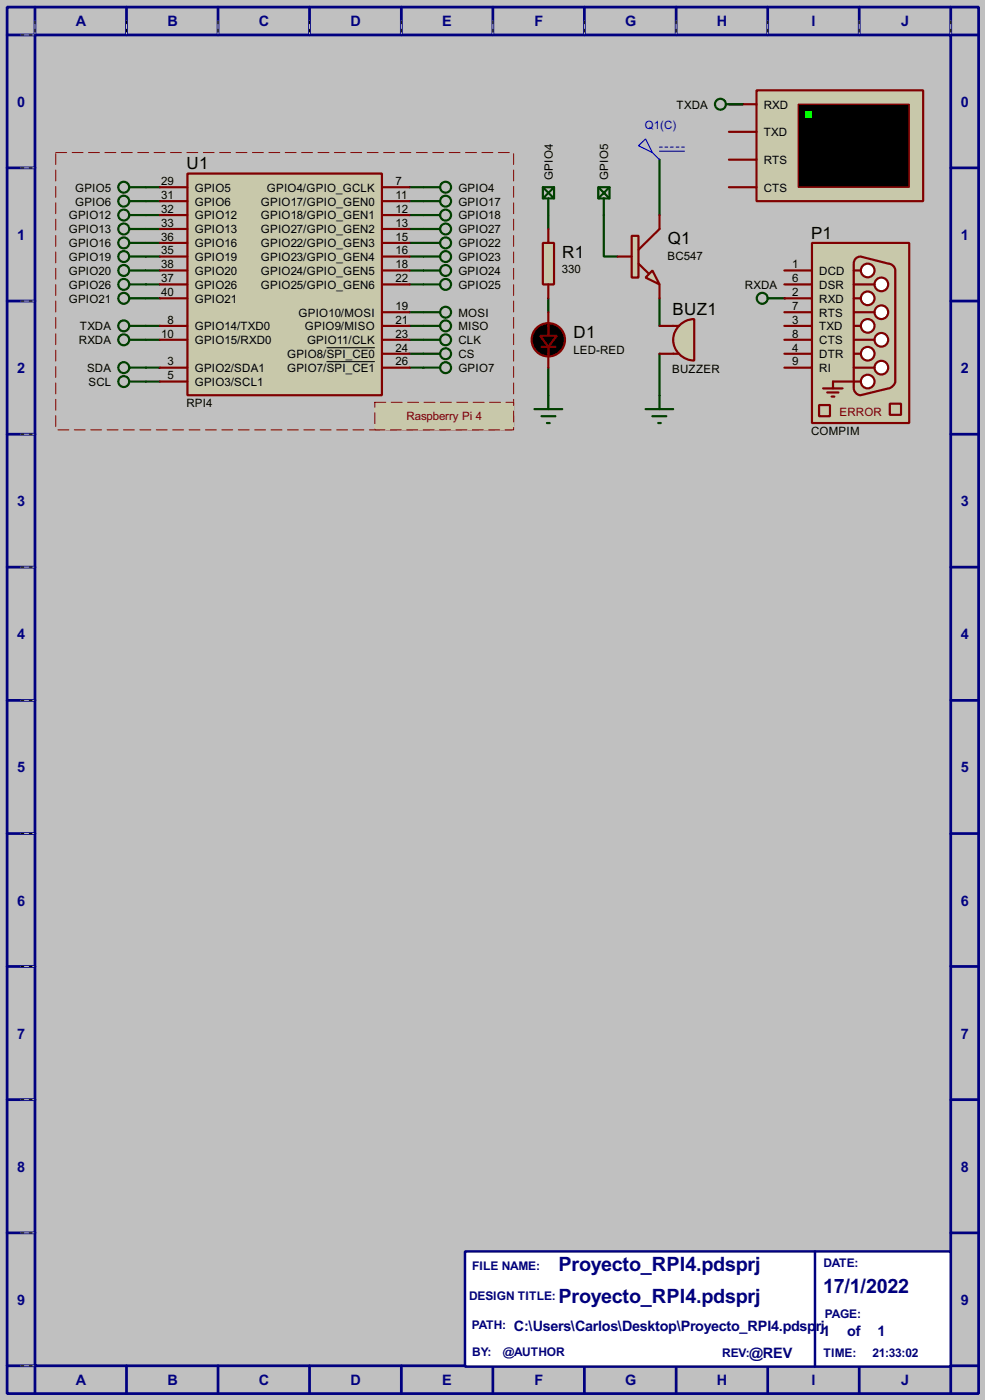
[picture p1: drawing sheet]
<svg xmlns="http://www.w3.org/2000/svg" width="180mm" height="256mm" viewBox="0 0 180 256" stroke-linecap="round" stroke-linejoin="round" font-family="sans-serif">
<path d="M0 0h180.3v256.5h-180.3z" fill="#c0c0c0"/>
<g fill="none" stroke="#000080" stroke-width=".5">
<path d="M1.3 1.3h177.8v254h-177.8zM6.4 6.4h167.6v243.8h-167.6zM6.4 1.3v5.1h-5.1M23.2 1.3v5.1M39.9 1.3v5.1M56.7 1.3v5.1M73.5 1.3v5.1M90.2 1.3v5.1M107 1.3v5.1M123.8 1.3v5.1M140.5 1.3v5.1M157.3 1.3v5.1"/>
<path d="M174 1.3v5.1h5.1M1.3 30.8h5.1M174 30.8h5.1M1.3 55.2h5.1M174 55.2h5.1M1.3 79.6h5.1M174 79.6h5.1M1.3 103.9h5.1M174 103.9h5.1M1.3 128.3h5.1M174 128.3h5.1M1.3 152.7h5.1"/>
<path d="M174 152.7h5.1M1.3 177.1h5.1M174 177.1h5.1M1.3 201.5h5.1M174 201.5h5.1M1.3 225.9h5.1M174 225.9h5.1M1.3 250.2h5.1v5.1M23.2 250.2v5.1M39.9 250.2v5.1M56.7 250.2v5.1M73.5 250.2v5.1"/>
<path d="M90.2 250.2v5.1M107 250.2v5.1M123.8 250.2v5.1M140.5 250.2v5.1M157.3 250.2v5.1M179.1 250.2h-5.1v5.1"/>
</g>
<g fill="none" stroke="#c0c0c0" stroke-width=".18">
<path d="M3.9 6.4h2.3M6.4 3.9v2.3M23.2 3.9v2.3M39.9 3.9v2.3M56.7 3.9v2.3M73.5 3.9v2.3M90.2 3.9v2.3M107 3.9v2.3M123.8 3.9v2.3M140.5 3.9v2.3M157.3 3.9v2.3M174 3.9v2.3"/>
<path d="M3.9 30.8h2.3M3.9 55.2h2.3M3.9 79.6h2.3M3.9 103.9h2.3M3.9 128.3h2.3M3.9 152.7h2.3M3.9 177.1h2.3M3.9 201.5h2.3M3.9 225.9h2.3M3.9 250.2h2.3"/>
</g>
<g fill="none" stroke="#000" stroke-width=".18" stroke-dasharray=".5 1">
<path d="M3.9 6.4h2.3M6.4 3.9v2.3M23.2 3.9v2.3M39.9 3.9v2.3M56.7 3.9v2.3M73.5 3.9v2.3M90.2 3.9v2.3M107 3.9v2.3M123.8 3.9v2.3M140.5 3.9v2.3M157.3 3.9v2.3M174 3.9v2.3"/>
<path d="M3.9 30.8h2.3M3.9 55.2h2.3M3.9 79.6h2.3M3.9 103.9h2.3M3.9 128.3h2.3M3.9 152.7h2.3M3.9 177.1h2.3M3.9 201.5h2.3M3.9 225.9h2.3M3.9 250.2h2.3"/>
</g>
<path d="M85.1 229.3h88.9v21.1h-88.9z" fill="#fff" stroke="#000080" stroke-width=".45"/>
<path d="M149.2 229.3v21.1" fill="none" stroke="#000080" stroke-width=".45"/>
<g fill="none" stroke="#004000" stroke-width=".4">
<path d="M26.7 34.3h2.6M26.7 36.9h2.6M26.7 39.4h2.6M75 34.3h2.5M75 36.9h2.5M75 39.4h2.5M100.4 39.4v2.6M26.7 42h2.6M26.7 47h2.6M26.7 52.1h2.6M26.7 44.5h2.6M26.7 49.6h2.6"/>
<path d="M26.7 54.7h2.6M26.7 59.7h2.6M75 42h2.5M75 47h2.5M75 52.1h2.5M75 44.5h2.5M75 49.6h2.5M75 59.7h2.5M75 57.2h2.5M26.7 67.4h2.6M26.7 69.9h2.6M26.7 62.3h2.6"/>
<path d="M75 67.4h2.5M75 62.3h2.5M75 64.8h2.5"/>
</g>
<circle cx="143.6" cy="54.7" r=".2" fill="#004000"/>
<path d="M133.4 19.1h2.5M110.5 39.4v7.6h2.6M120.7 29.3v10.1M100.4 54.7v2.5M120.7 54.7v5M100.4 67.4v5M120.7 64.8v7.6" fill="none" stroke="#004000" stroke-width=".4"/>
<path d="M10.2 28h83.8v50.8h-83.8z" fill="none" stroke="#c0c0c0" stroke-width=".18"/>
<path d="M10.2 28h83.8v50.8h-83.8z" fill="none" stroke="#800000" stroke-width=".18" stroke-dasharray="2 1"/>
<g fill="#c8c8aa">
<path d="M68.6 73.7h25.4v5.1h-25.4z" fill-rule="evenodd"/>
<path d="M68.6 73.7h25.4v5.1h-25.4z" fill-rule="evenodd"/>
</g>
<path d="M68.6 73.7h25.4v5.1h-25.4z" fill="none" stroke="#c8c8aa" stroke-width=".18"/>
<path d="M68.6 73.7h25.4v5.1h-25.4z" fill="none" stroke="#800000" stroke-width=".18" stroke-dasharray="2 1"/>
<path d="M34.3 31.8h35.6v40.6h-35.6z" fill="#c8c8aa" stroke="#800000" stroke-width=".4"/>
<g fill="none" stroke="#800000" stroke-width=".4">
<path d="M29.3 34.3h5M29.3 36.9h5M29.3 39.4h5M69.9 34.3h5.1M69.9 36.9h5.1M69.9 39.4h5.1M29.3 42h5M29.3 44.5h5M29.3 59.7h5M29.3 47h5M29.3 52.1h5M29.3 49.6h5"/>
<path d="M29.3 54.7h5M69.9 42h5.1M69.9 44.5h5.1M69.9 57.2h5.1M69.9 59.7h5.1M69.9 47h5.1M69.9 52.1h5.1M69.9 49.6h5.1M29.3 67.4h5M29.3 69.9h5M29.3 62.3h5M69.9 67.4h5.1"/>
<path d="M69.9 62.3h5.1M69.9 64.8h5.1"/>
</g>
<path d="M59.8 63.7h8.8M59.8 66.3h8.8" fill="none" stroke="#000" stroke-width=".18"/>
<g fill="none" stroke="#004000" stroke-width=".4">
<path d="M23.7 34.3h3M23.7 36.9h3M23.7 39.4h3M77.5 34.3h3.1M77.5 36.9h3.1M77.5 39.4h3.1M99.4 34.3h2v2.1h-2zM99.4 34.3l2 2.1M100.4 36.4v3M101.4 34.3l-2 2.1M23.7 42h3M23.7 47h3"/>
<path d="M23.7 52.1h3M23.7 44.5h3M23.7 49.6h3M23.7 54.7h3M23.7 59.7h3M77.5 42h3.1M77.5 47h3.1M77.5 52.1h3.1M77.5 44.5h3.1M77.5 49.6h3.1M77.5 59.7h3.1M77.5 57.2h3.1"/>
<path d="M23.7 67.4h3M23.7 69.9h3M23.7 62.3h3M77.5 67.4h3.1M77.5 62.3h3.1M77.5 64.8h3.1"/>
<circle cx="22.6" cy="36.9" r="1"/>
<circle cx="22.6" cy="34.3" r="1"/>
<circle cx="22.6" cy="39.4" r="1"/>
<circle cx="81.5" cy="34.3" r="1"/>
<circle cx="81.5" cy="36.9" r="1"/>
<circle cx="81.5" cy="39.4" r="1"/>
<circle cx="22.6" cy="42" r="1"/>
<circle cx="22.6" cy="47" r="1"/>
<circle cx="22.6" cy="44.5" r="1"/>
<circle cx="22.6" cy="49.6" r="1"/>
<circle cx="22.6" cy="59.7" r="1"/>
<circle cx="22.6" cy="54.7" r="1"/>
<circle cx="22.6" cy="52.1" r="1"/>
<circle cx="81.5" cy="42" r="1"/>
<circle cx="81.5" cy="47" r="1"/>
<circle cx="81.5" cy="49.6" r="1"/>
<circle cx="81.5" cy="44.5" r="1"/>
<circle cx="81.5" cy="57.2" r="1"/>
<circle cx="81.5" cy="59.7" r="1"/>
<circle cx="81.5" cy="52.1" r="1"/>
<circle cx="22.6" cy="67.4" r="1"/>
<circle cx="22.6" cy="62.3" r="1"/>
<circle cx="22.6" cy="69.9" r="1"/>
<circle cx="81.5" cy="62.3" r="1"/>
<circle cx="81.5" cy="64.8" r="1"/>
<circle cx="81.5" cy="67.4" r="1"/>
</g>
<path d="M99.4 44.5h2v7.6h-2z" fill="#c8c8aa" stroke="#800000" stroke-width=".4"/>
<path d="M100.4 42v2.5M100.4 52.1v2.6" fill="none" stroke="#800000" stroke-width=".4"/>
<g fill="none" stroke="#004000" stroke-width=".4">
<path d="M140.5 54.7h3.1M97.8 75h5.1M99.1 76.3h2.6M100.1 77.5h.5M100.4 72.4v2.6"/>
<circle cx="139.5" cy="54.7" r="1"/>
</g>
<path d="M148.6 44.5h17.8v33h-17.8z" fill="#c8c8aa" stroke="#800000" stroke-width=".4"/>
<path d="M156.7 47.2l.8-.2 5.1 1.3a1.35 1.35 0 0 1 1.3 1.3v20.3a1.59 1.59 0 0 1-1.3 1.3l-5.1 1.2a1.33 1.33 0 0 1-1.2-1.2v-22.9v-.4z" fill-rule="evenodd" fill="#c8c8aa" stroke="#800000" stroke-width=".4"/>
<g fill="#feffff" stroke="#800000" stroke-width=".4">
<circle cx="158.8" cy="49.6" r="1.25"/>
<circle cx="161.3" cy="52.1" r="1.25"/>
<circle cx="158.8" cy="54.7" r="1.25"/>
<circle cx="161.3" cy="57.2" r="1.25"/>
<circle cx="158.8" cy="59.7" r="1.25"/>
<circle cx="161.3" cy="62.3" r="1.25"/>
<circle cx="158.8" cy="64.8" r="1.25"/>
<circle cx="161.3" cy="67.4" r="1.25"/>
<circle cx="158.8" cy="69.9" r="1.25"/>
</g>
<path d="M156.3 49.6h1.2M156.3 52.1h3.8M156.3 54.7h1.2M156.3 57.2h3.8M156.3 59.7h1.2M150.7 71.2h3.5M151.4 71.9h2.1M152.2 72.7h.5M156.3 62.3h3.8M156.3 64.8h1.2M156.3 67.4h3.8M157.5 69.9h-5v1.3" fill="none" stroke="#800000" stroke-width=".4"/>
<g fill="#c8c8aa" stroke="#800000" stroke-width=".4">
<path d="M162.9 74h2v2h-2z"/>
<path d="M149.9 74.2h2v2.1h-2z"/>
</g>
<path d="M143.6 59.7h5M143.6 54.7h5M143.6 57.2h5M143.6 52.1h5M143.6 49.6h5M143.6 62.3h5M143.6 64.8h5M143.6 67.4h5" fill="none" stroke="#800000" stroke-width=".4"/>
<path d="M138.5 16.6h30.5v20.3h-30.5z" fill="#c8c8aa" stroke="#800000" stroke-width=".4"/>
<path d="M146.1 19.1h20.3v15.2h-20.3z" fill="#000" stroke="#800000" stroke-width=".25"/>
<path d="M147.4 20.4h1.2v1.2h-1.2z" fill="#0f0"/>
<path d="M133.4 19.1h5.1M133.4 29.3h5.1M133.4 24.2h5.1M133.4 34.3h5.1" fill="none" stroke="#800000" stroke-width=".4"/>
<g fill="none" stroke="#004000" stroke-width=".4">
<path d="M132.9 19.1h3M118.2 75h5M119.4 76.3h2.6M120.5 77.5h.5M120.7 72.4v2.6"/>
<circle cx="131.8" cy="19.1" r="1"/>
</g>
<path d="M124.4 59.6a3.9 3.9 0 0 1 2.7-1.1v7.6a3.8 3.8 0 0 1-3.6-2.4 3.8 3.8 0 0 1 .9-4.1z" fill-rule="evenodd" fill="#c8c8aa" stroke="#800000" stroke-width=".4"/>
<path d="M120.7 59.7h3.6M120.7 64.8h3.6" fill="none" stroke="#800000" stroke-width=".4"/>
<path d="M119.4 49.6l1.3 2.5-2.5-1.2z" fill="#c8c8aa" stroke="#800000" stroke-width=".4"/>
<path d="M115.6 43.2h1.3v7.7h-1.3z" fill="#c8c8aa" stroke="#800000" stroke-width=".4"/>
<path d="M120.7 39.4v2.6l-3.8 3.8M100.4 57.2v4.3M113.1 47h2.5M116.9 48.3l1.8 1.8M120.7 52.1v2.6M99.1 63.6h2.6M100.4 63.6v3.8" fill="none" stroke="#800000" stroke-width=".4"/>
<path d="M109.5 34.3h2.1v2.1h-2.1zM109.5 34.3l2.1 2.1M110.5 36.4v3M111.6 34.3l-2.1 2.1" fill="none" stroke="#004000" stroke-width=".4"/>
<path d="M116.9 26.7l1.3-1.2 1.2 2.5zM119.4 28l1.3 1.3M120.7 27h.5M120.7 27.7h4.6M121.7 27h.5M122.7 27h.5M123.8 27h.5M124.8 27h.5" fill="none" stroke="#0000c0" stroke-width=".2"/>
<g fill="#000" stroke="#800000" stroke-width=".4">
<path d="M98.9 61.5h3l-1.5 2.1z"/>
<circle cx="100.3" cy="62.3" r="3.1"/>
</g>
<g font-size="4.1" fill="#000080">
<text x="102.2" y="232.9">Proyecto_RPI4.pdsprj</text>
<text x="102.2" y="238.7">Proyecto_RPI4.pdsprj</text>
<text x="150.7" y="236.9">17/1/2022</text>
</g>
<g font-size="3.5">
<text x="34.2" y="31">U1</text>
<text x="102.9" y="47.2">R1</text>
<text x="122.2" y="44.7">Q1</text>
<text x="148.5" y="43.7">P1</text>
<text x="123.1" y="57.7">BUZ1</text>
<text x="105" y="61.9">D1</text>
</g>
<g font-size="3" fill="#000080">
<text x="13.9" y="4.9">A</text>
<text x="30.6" y="4.9">B</text>
<text x="47.4" y="4.9">C</text>
<text x="64.1" y="4.9">D</text>
<text x="80.9" y="4.9">E</text>
<text x="97.8" y="4.9">F</text>
<text x="114.4" y="4.9">G</text>
<text x="131.2" y="4.9">H</text>
<text x="148.5" y="4.9">I</text>
<text x="164.9" y="4.9">J</text>
<text x="3.2" y="19.5">0</text>
<text x="175.9" y="19.5">0</text>
<text x="3.2" y="44">1</text>
<text x="175.9" y="44">1</text>
<text x="3.2" y="68.4">2</text>
<text x="175.9" y="68.4">2</text>
<text x="3.2" y="92.7">3</text>
<text x="175.9" y="92.7">3</text>
<text x="3.2" y="117.1">4</text>
<text x="175.9" y="117.1">4</text>
<text x="3.2" y="141.5">5</text>
<text x="175.9" y="141.5">5</text>
<text x="3.2" y="165.9">6</text>
<text x="175.9" y="165.9">6</text>
<text x="3.2" y="190.3">7</text>
<text x="175.9" y="190.3">7</text>
<text x="3.2" y="214.7">8</text>
<text x="175.9" y="214.7">8</text>
<text x="3.2" y="239.1">9</text>
<text x="175.9" y="239.1">9</text>
<text x="94" y="243.8">C:\Users\Carlos\Desktop\Proyecto_RPI4.pdsp</text>
<text x="149.3" y="243.8">rj</text>
<text x="150.5" y="244.8">1</text>
<text x="155.1" y="244.8">of</text>
<text x="160.6" y="244.8">1</text>
<text x="137.1" y="248.8">@REV</text>
<text x="13.9" y="253.8">A</text>
<text x="30.6" y="253.8">B</text>
<text x="47.4" y="253.8">C</text>
<text x="64.1" y="253.8">D</text>
<text x="80.9" y="253.8">E</text>
<text x="97.8" y="253.8">F</text>
<text x="114.4" y="253.8">G</text>
<text x="131.2" y="253.8">H</text>
<text x="148.5" y="253.8">I</text>
<text x="164.9" y="253.8">J</text>
</g>
<g font-size="2.5" fill="#000080">
<text x="86.4" y="232.7">FILE NAME:</text>
<text x="150.7" y="232.1">DATE:</text>
<text x="85.8" y="238.2">DESIGN TITLE:</text>
<text x="86.3" y="243.6">PATH:</text>
<text x="150.9" y="241.5">PAGE:</text>
<text x="86.4" y="248.4">BY:</text>
<text x="92" y="248.4">@AUTHOR</text>
<text x="132.2" y="248.6">REV:</text>
<text x="150.7" y="248.6">TIME:</text>
<text x="159.7" y="248.6">21:33:02</text>
</g>
<text font-size="2.4" fill="#0000c0" x="118" y="23.7">Q1(C)</text>
<g font-size="2.4">
<text x="123.8" y="19.9">TXDA</text>
<text x="139.8" y="19.9">RXD</text>
<text x="139.8" y="25">TXD</text>
<text x="13.7" y="35.1">GPIO5</text>
<text x="29.5" y="33.9">29</text>
<text x="35.6" y="35.1">GPIO5</text>
<text x="48.8" y="35.1">GPIO4/GPIO_GCLK</text>
<text x="72.4" y="33.9">7</text>
<text x="83.9" y="35.1">GPIO4</text>
<text x="101.2" y="33" transform="rotate(-90 101.2 33)">GPIO4</text>
<text x="111.3" y="33" transform="rotate(-90 111.3 33)">GPIO5</text>
<text x="139.8" y="30">RTS</text>
<text x="139.8" y="35.1">CTS</text>
<text x="12.6" y="40.2">GPIO12</text>
<text x="13.7" y="37.7">GPIO6</text>
<text x="29.5" y="36.4">31</text>
<text x="29.5" y="41.6">33</text>
<text x="29.5" y="39">32</text>
<text x="35.6" y="37.7">GPIO6</text>
<text x="35.6" y="40.2">GPIO12</text>
<text x="47.7" y="37.7">GPIO17/GPIO_GEN0</text>
<text x="47.7" y="40.2">GPIO18/GPIO_GEN1</text>
<text x="72.4" y="36.4">11</text>
<text x="72.4" y="41.6">13</text>
<text x="72.4" y="39">12</text>
<text x="83.9" y="37.7">GPIO17</text>
<text x="83.9" y="40.2">GPIO18</text>
<text x="12.6" y="42.7">GPIO13</text>
<text x="12.6" y="47.8">GPIO19</text>
<text x="12.6" y="45.3">GPIO16</text>
<text x="29.5" y="46.6">35</text>
<text x="29.5" y="44.1">36</text>
<text x="35.6" y="42.7">GPIO13</text>
<text x="35.6" y="47.8">GPIO19</text>
<text x="35.6" y="45.3">GPIO16</text>
<text x="47.7" y="42.7">GPIO27/GPIO_GEN2</text>
<text x="47.7" y="45.3">GPIO22/GPIO_GEN3</text>
<text x="47.7" y="47.8">GPIO23/GPIO_GEN4</text>
<text x="72.4" y="44.1">15</text>
<text x="72.4" y="46.6">16</text>
<text x="83.9" y="42.7">GPIO27</text>
<text x="83.9" y="45.3">GPIO22</text>
<text x="83.9" y="47.8">GPIO23</text>
<text x="122.2" y="47.6">BC547</text>
<text x="12.6" y="52.9">GPIO26</text>
<text x="12.6" y="50.4">GPIO20</text>
<text x="29.5" y="51.7">37</text>
<text x="29.5" y="49.2">38</text>
<text x="35.6" y="52.9">GPIO26</text>
<text x="35.6" y="50.4">GPIO20</text>
<text x="47.7" y="50.4">GPIO24/GPIO_GEN5</text>
<text x="47.7" y="52.9">GPIO25/GPIO_GEN6</text>
<text x="72.4" y="49.2">18</text>
<text x="72.4" y="51.7">22</text>
<text x="83.9" y="50.4">GPIO24</text>
<text x="83.9" y="52.9">GPIO25</text>
<text x="102.9" y="50.1">330</text>
<text x="136.3" y="52.9">RXDA</text>
<text x="145" y="51.7">6</text>
<text x="145" y="49.2">1</text>
<text x="149.9" y="52.9">DSR</text>
<text x="149.9" y="50.4">DCD</text>
<text x="12.6" y="55.4">GPIO21</text>
<text x="29.5" y="54.3">40</text>
<text x="30.7" y="59.3">8</text>
<text x="35.6" y="55.4">GPIO21</text>
<text x="54.6" y="58">GPIO10/MOSI</text>
<text x="72.4" y="56.8">19</text>
<text x="72.4" y="59.3">21</text>
<text x="83.9" y="58">MOSI</text>
<text x="145" y="59.3">3</text>
<text x="145" y="54.3">2</text>
<text x="145" y="56.8">7</text>
<text x="149.9" y="55.4">RXD</text>
<text x="149.9" y="58">RTS</text>
<text x="14.4" y="63.1">RXDA</text>
<text x="14.6" y="60.5">TXDA</text>
<text x="29.5" y="61.9">10</text>
<text x="35.6" y="63.1">GPIO15/RXD0</text>
<text x="35.6" y="60.5">GPIO14/TXD0</text>
<text x="52.5" y="65.6">GPIO8/SPI_CE0</text>
<text x="55.8" y="60.5">GPIO9/MISO</text>
<text x="56.2" y="63.1">GPIO11/CLK</text>
<text x="72.4" y="61.9">23</text>
<text x="72.4" y="64.4">24</text>
<text x="83.9" y="60.5">MISO</text>
<text x="83.9" y="63.1">CLK</text>
<text x="83.9" y="65.6">CS</text>
<text x="104.9" y="64.8">LED-RED</text>
<text x="145" y="61.9">8</text>
<text x="145" y="64.4">4</text>
<text x="149.9" y="60.5">TXD</text>
<text x="149.9" y="63.1">CTS</text>
<text x="149.9" y="65.6">DTR</text>
<text x="15.9" y="68.1">SDA</text>
<text x="16.2" y="70.7">SCL</text>
<text x="30.7" y="67">3</text>
<text x="30.7" y="69.5">5</text>
<text x="35.6" y="68.1">GPIO2/SDA1</text>
<text x="35.6" y="70.7">GPIO3/SCL1</text>
<text x="52.5" y="68.1">GPIO7/SPI_CE1</text>
<text x="72.4" y="67">26</text>
<text x="83.9" y="68.1">GPIO7</text>
<text x="123" y="68.3">BUZZER</text>
<text x="145" y="67">9</text>
<text x="149.9" y="68.1">RI</text>
<text x="34.1" y="74.6">RPI4</text>
<text x="148.4" y="79.7">COMPIM</text>
</g>
<g font-size="2.4" fill="#800000">
<text x="74.4" y="76.9">Raspberry Pi 4</text>
<text x="153.6" y="76.2">ERROR</text>
</g>
</svg>
